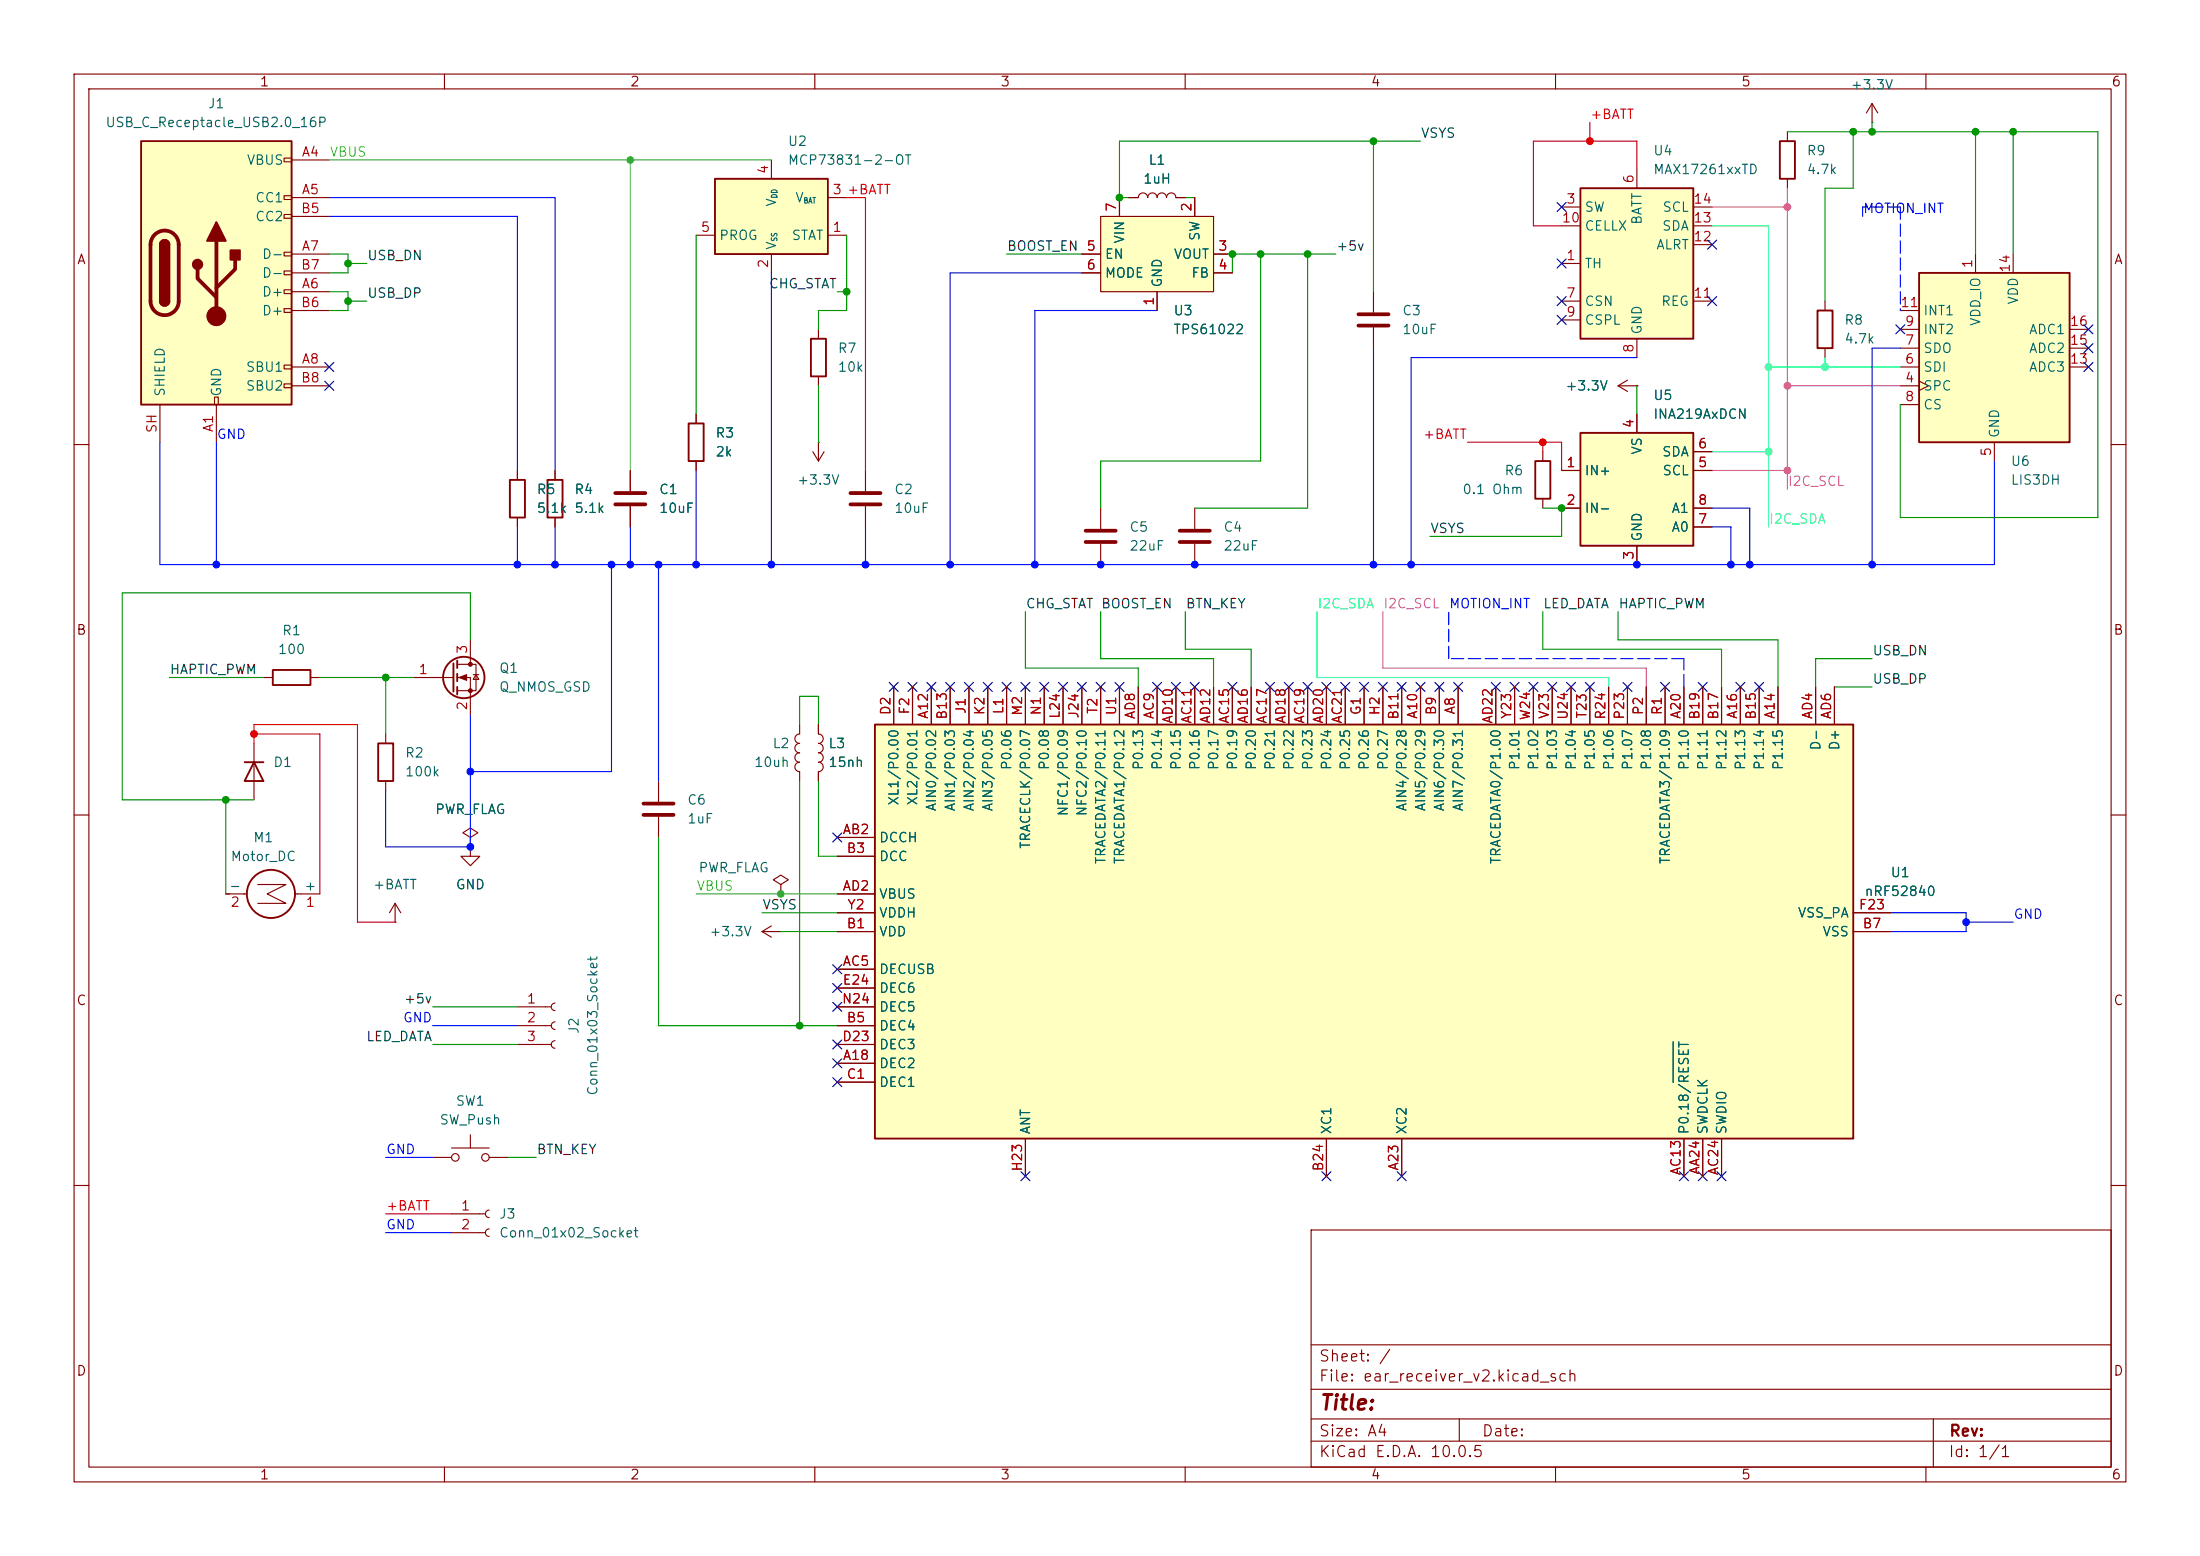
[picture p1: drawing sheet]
<svg xmlns="http://www.w3.org/2000/svg" width="297mm" height="210mm" viewBox="0 0 297 210" stroke-linecap="round" stroke-linejoin="round" font-family="sans-serif">
<g fill="none" stroke="#840000" stroke-width=".15">
<path d="M10 10h277v190h-277zM12 12h273v186h-273zM60 10v2M110 10v2M160 10v2M210 10v2M260 10v2M152.4 26.7h1.3a.64 .64 0 0 1 .6-.7 .64 .64 0 0 1 .6 .7 .64 .64 0 0 1 .7-.7 .64 .64 0 0 1 .6 .7 .64 .64 0 0 1 .6-.7 .64 .64 0 0 1 .7 .7 .64 .64 0 0 1 .6-.7 .64 .64 0 0 1 .6 .7h1.3M10 60h2M285 60h2M10 110h2M285 110h2"/>
<path d="M10 160h2M177 166h108v32h-108zM285 160h2M60 198v2M110 198v2M160 198v2M177 194.5h108M177 191.5h108M177 187.5h108M177 181.5h108M197 191.5v3M210 198v2"/>
<path d="M260 198v2M261 191.5v6.5"/>
</g>
<path d="M118.1 97.8h132.1v55.9h-132.1z" fill="#ffffc2"/>
<path d="M245.4 41.9h2v5.1h-2zM36.8 90.4h5.1v2.1h-5.1zM118.1 97.8h132.1v55.9h-132.1z" fill="none" stroke="#840000" stroke-width=".25"/>
<g fill="none" stroke="#840000" stroke-width=".15">
<path d="M246.4 40.6v1.3M246.4 47v1.3M35.6 91.4h1.2M41.9 91.4h1.3M120.6 92.7v5.1M123.2 92.7v5.1M125.7 92.7v5.1M128.3 92.7v5.1M130.8 92.7v5.1M133.3 92.7v5.1M135.9 92.7v5.1M138.4 92.7v5.1"/>
<path d="M141 92.7v5.1M143.5 92.7v5.1M146 92.7v5.1M148.6 92.7v5.1M151.1 92.7v5.1M153.7 92.7v5.1M156.2 92.7v5.1M158.7 92.7v5.1M161.3 92.7v5.1M163.8 92.7v5.1M166.4 92.7v5.1M168.9 92.7v5.1"/>
<path d="M171.4 92.7v5.1M174 92.7v5.1M176.5 92.7v5.1M179.1 92.7v5.1M181.6 92.7v5.1M184.1 92.7v5.1M186.7 92.7v5.1M189.2 92.7v5.1M191.8 92.7v5.1M194.3 92.7v5.1M196.8 92.7v5.1M201.9 92.7v5.1"/>
<path d="M204.5 92.7v5.1M207 92.7v5.1M209.5 92.7v5.1M212.1 92.7v5.1M214.6 92.7v5.1M217.2 92.7v5.1M219.7 92.7v5.1M222.2 92.7v5.1M224.8 92.7v5.1M227.3 92.7v5.1M229.9 92.7v5.1M232.4 92.7v5.1"/>
<path d="M234.9 92.7v5.1M237.5 92.7v5.1M240 92.7v5.1M245.1 92.7v5.1M247.6 92.7v5.1M113 113h5.1M113 115.6h5.1M113 130.8h5.1M113 120.7h5.1M113 125.7h5.1M113 138.4h5.1M113 133.4h5.1"/>
<path d="M113 123.2h5.1M113 135.9h5.1M250.2 125.7h5.1M250.2 123.2h5.1M113 143.5h5.1M113 146.1h5.1M113 141h5.1M138.4 153.7v5.1M179.1 153.7v5.1M189.2 153.7v5.1M227.3 153.7v5.1M229.9 153.7v5.1"/>
<path d="M232.4 153.7v5.1M61 163.8h4.5M61 166.4h4.5M66 163.3a.51 .51 0 0 0-.5 .5 .51 .51 0 0 0 .5 .5M66 165.9a.51 .51 0 0 0-.5 .5 .51 .51 0 0 0 .5 .5"/>
</g>
<path d="M225.9 140.6v5.5" fill="none" stroke="#006464" stroke-width=".15"/>
<path d="M213.4 25.4h15.2v20.3h-15.2z" fill="#ffffc2"/>
<path d="M213.4 25.4h15.2v20.3h-15.2zM51.1 100.3h2v5.1h-2z" fill="none" stroke="#840000" stroke-width=".25"/>
<g fill="none" stroke="#840000" stroke-width=".15">
<path d="M210.8 35.6h2.6M210.8 27.9h2.6M210.8 30.5h2.6M221 22.9v2.5M228.6 27.9h2.5M228.6 30.5h2.5M228.6 33h2.5M210.8 40.6h2.6M210.8 43.2h2.6M218.4 52.1l1.3 .7M218.4 52.1h2.6M219.7 51.3l-1.3 .8"/>
<path d="M221 52.1h.1M221 45.7v2.6M228.6 40.6h2.5M52.1 99.1v1.2M52.1 105.4v1.3"/>
</g>
<path d="M213.4 58.4h15.2v15.3h-15.2z" fill="#ffffc2"/>
<path d="M213.4 58.4h15.2v15.3h-15.2zM73.9 64.8h2v5.1h-2z" fill="none" stroke="#840000" stroke-width=".25"/>
<path d="M221 55.9v2.5M74.9 63.5v1.3M74.9 69.9v1.2M210.8 63.5h2.6M210.8 68.6h2.6M221 73.7v2.5M228.6 63.5h2.5M228.6 68.6h2.5M228.6 61h2.5M228.6 71.1h2.5" fill="none" stroke="#840000" stroke-width=".15"/>
<path d="M19 19.1h20.4v35.5h-20.4z" fill="#ffffc2"/>
<g fill="none" stroke="#840000" stroke-width=".15">
<path d="M38.4 21.3h1v.5h-1zM38.4 26.4h1v.5h-1zM38.4 29h1v.5h-1zM38.4 34h1v.5h-1zM38.4 36.6h1v.5h-1zM38.4 39.1h1v.5h-1zM39.4 21.6h5M39.4 26.7h5M39.4 39.4h5M39.4 34.3h5M39.4 29.2h5M39.4 36.8h5"/>
<path d="M21.6 54.6v5.1M29 53.6h.5v1h-.5zM29.2 54.6v5.1M38.4 41.7h1v.5h-1zM38.4 49.3h1v.5h-1zM38.4 51.8h1v.5h-1zM39.4 49.5h5M39.4 41.9h5M39.4 52.1h5M69.8 63.5v1.3M69.8 69.9v1.2M116.8 63.5v2.8"/>
<path d="M116.8 68.3v2.8M148.6 68.6v2.8M148.6 73.4v2.8M63.5 113l1-.6-1-.6-1 .6 1 .6v1.3M63.5 114.3h.1M88.9 105.4v2.8M88.9 110.2v2.8M105.4 119.4l1-.7-1-.6-1 .6 1 .7v1.3M69.8 135.9h4.6M69.8 138.4h4.6M74.9 135.4a.51 .51 0 0 0-.5 .5 .51 .51 0 0 0 .5 .5M74.9 137.9a.51 .51 0 0 0-.5 .5 .51 .51 0 0 0 .5 .5"/>
<path d="M105.4 120.7h.1M58.4 156.2h2.6M61 154.9h5M63.5 153.2v1.7M66 156.2h2.6M69.8 141h4.6M74.9 140.5a.51 .51 0 0 0-.5 .5 .51 .51 0 0 0 .5 .5"/>
<circle cx="61.5" cy="156.2" r=".51"/>
<circle cx="65.5" cy="156.2" r=".51"/>
</g>
<path d="M19 19.1h20.4v35.5h-20.4zM21.6 33a.64 .64 0 0 1 .6-.6 .64 .64 0 0 1 .7 .6M21.6 40.6a.64 .64 0 0 0 .6 .7 .64 .64 0 0 0 .7-.7M68.8 64.8h2.1v5.1h-2.1z" fill="none" stroke="#840000" stroke-width=".25"/>
<path d="M20.9 31.7a1.9 1.9 0 0 1 2-.4 1.9 1.9 0 0 1 1.2 1.7v7.6a1.91 1.91 0 0 1-1.9 1.9 1.91 1.91 0 0 1-1.9-1.9v-7.6a1.9 1.9 0 0 1 .6-1.3zM26.7 36.3v1.3l2.5 2.5M29.2 32.5v10.2M31.7 35.1v1.2l-2.5 2.6M114.8 68.1h4.1M114.8 66.5h4.1M146.6 71.6h4M146.6 73.2h4M86.9 108.5h4M86.9 110h4" fill="none" stroke="#840000" stroke-width=".51"/>
<g fill="#840000" stroke="#840000" stroke-width=".25">
<path d="M21.6 33h1.3v7.6h-1.3z"/>
<path d="M21.8 32.6a.64 .64 0 0 1 .7-.2 .64 .64 0 0 1 .4 .6h-1.3z"/>
<path d="M21.6 40.6h1.3a.64 .64 0 0 1-.7 .7 .64 .64 0 0 1-.6-.7z"/>
<path d="M29.2 30l1.3 2.5h-2.6z"/>
<path d="M31.1 33.8h1.3v1.3h-1.3z"/>
<circle cx="26.7" cy="35.7" r=".63"/>
</g>
<circle cx="29.2" cy="42.7" r="1.27" fill="#840000" stroke="#840000" stroke-width=".15"/>
<path d="M96.5 24.1h15.3v10.2h-15.3z" fill="#ffffc2"/>
<g fill="none" stroke="#840000" stroke-width=".25">
<path d="M240.3 19.1h2v5h-2zM96.5 24.1h15.3v10.2h-15.3zM93 57.2h2v5h-2zM109.5 45.7h2v5.1h-2zM61.2 89.5v3.8M61.7 89.2v1M61.7 90.9v1M61.7 92.7v1M33 102.9h2.6M34.3 102.9l1.3 2.5h-2.6z"/>
<circle cx="62.6" cy="91.4" r="2.79"/>
<circle cx="36.6" cy="120.6" r="3.3"/>
</g>
<g fill="none" stroke="#840000" stroke-width=".15">
<path d="M241.3 17.8v1.3M94 31.8h2.5M104.1 21.6v2.5M104.1 34.3v2.5M111.8 31.8h2.5M111.8 26.7h2.5M241.3 24.1v1.3M94 55.9v1.3M110.5 44.5v1.2M110.5 50.8v1.3M85.1 63.5v2.8M85.1 68.3v2.8"/>
<path d="M94 62.2v1.3M55.9 91.4h5.3M61.7 89.7h2.6v3.5h-2.6M61.7 91.4h1.8v5.1M63.5 86.4v3.3M63.9 91.1h.7M64.3 91.1l.3 .6h-.7zM107.9 97.8v1.3a.64 .64 0 0 0-.6 .6 .64 .64 0 0 0 .6 .6 .64 .64 0 0 0-.6 .7 .64 .64 0 0 0 .6 .6M110.5 97.8v1.3a.64 .64 0 0 1 .6 .6 .64 .64 0 0 1-.6 .6 .64 .64 0 0 1 .6 .7 .64 .64 0 0 1-.6 .6M34.3 100.3v7.7M34.8 119.4h3.8l-2.5 1.3 2.5 1.2h-3.8M63.5 114.3v1.3h1.3l-1.3 1.2-1.3-1.2h1.3"/>
<path d="M63.5 114.3h.1M107.9 101.6a.64 .64 0 0 0-.6 .6 .64 .64 0 0 0 .6 .7 .64 .64 0 0 0-.6 .6 .64 .64 0 0 0 .6 .6v1.3M110.5 101.6a.64 .64 0 0 1 .6 .6 .64 .64 0 0 1-.6 .7 .64 .64 0 0 1 .6 .6 .64 .64 0 0 1-.6 .6v1.3M30.5 120.7h2.8M39.8 120.7h3.4M53.3 124.5h.1M53.3 121.9l-.7 1.3M53.3 121.9l.8 1.3M53.3 121.9v2.6M102.9 125.7l1.2 .8M102.9 125.7h2.5M104.1 125l-1.2 .7"/>
<path d="M105.4 125.7h.1"/>
</g>
<path d="M83.1 68.1h4M83.1 66.5h4" fill="none" stroke="#840000" stroke-width=".51"/>
<g fill="#840000" stroke="#840000" stroke-width=".15">
<path d="M62 91.4l1-.3v.7z"/>
<circle cx="63.5" cy="89.7" r=".25"/>
<circle cx="63.5" cy="93.2" r=".25"/>
</g>
<path d="M148.6 29.2h15.2v10.2h-15.2z" fill="#ffffc2"/>
<path d="M146 34.3h2.6M146 36.8h2.6M148.6 29.2h15.2v10.2h-15.2zM151.1 26.7v2.5M156.2 39.4v2.5M161.3 26.7v2.5M163.8 34.3h2.6M163.8 36.8h2.6M185.4 39.4v2.8M185.4 44.2v2.8M208.3 61v1.2M208.3 67.3v1.3" fill="none" stroke="#840000" stroke-width=".15"/>
<path d="M207.3 62.2h2v5.1h-2z" fill="none" stroke="#840000" stroke-width=".25"/>
<path d="M183.4 42.4h4.1M183.4 43.9h4.1" fill="none" stroke="#840000" stroke-width=".51"/>
<path d="M259.1 36.8h20.3v22.9h-20.3z" fill="#ffffc2"/>
<path d="M259.1 36.8h20.3v22.9h-20.3z" fill="none" stroke="#840000" stroke-width=".25"/>
<g fill="none" stroke="#840000" stroke-width=".15">
<path d="M252.7 16.5h.1M252.7 14l-.7 1.2M252.7 14l.8 1.2M252.7 14v2.5M146 34.3h2.6M146 36.8h2.6M151.1 26.7v2.5M152.4 26.7h1.3M156.2 39.4v2.5M158.7 26.7h1.3M161.3 26.7v2.5M163.8 34.3h2.6"/>
<path d="M163.8 36.8h2.6M266.7 34.3v2.5M271.8 34.3v2.5M94 55.9v1.3M110.5 59.7h.1M110.5 59.7v2.5M221 52.1h.1M221 55.9v2.5M256.5 52.1h2.6M256.5 49.5h2.6M256.5 47h2.6M256.5 54.6h2.6"/>
<path d="M256.5 44.5h2.6M256.5 41.9h2.6M259.1 51.4l1.2 .7-1.2 .6M269.2 59.7v2.5M279.4 49.5h2.5M279.4 47h2.5M279.4 44.5h2.5M69.8 63.5v1.3M69.8 69.9v1.2M74.9 63.5v1.3M74.9 69.9v1.2M85.1 63.5v2.8"/>
<path d="M85.1 68.3v2.8M94 62.2v1.3M109.7 61l.8 1.2M111.3 61l-.8 1.2M161.3 68.6v2.8M161.3 73.4v2.8M210.8 63.5h2.6M210.8 68.6h2.6M221 73.7v2.5M228.6 63.5h2.5M228.6 68.6h2.5M228.6 61h2.5"/>
<path d="M228.6 71.1h2.5M110.5 97.8v1.3M120.6 92.7v5.1M123.2 92.7v5.1M125.7 92.7v5.1M128.3 92.7v5.1M130.8 92.7v5.1M133.3 92.7v5.1M135.9 92.7v5.1M138.4 92.7v5.1M141 92.7v5.1M143.5 92.7v5.1"/>
<path d="M146 92.7v5.1M148.6 92.7v5.1M151.1 92.7v5.1M153.7 92.7v5.1M156.2 92.7v5.1M158.7 92.7v5.1M161.3 92.7v5.1M163.8 92.7v5.1M166.4 92.7v5.1M168.9 92.7v5.1M171.4 92.7v5.1M174 92.7v5.1"/>
<path d="M176.5 92.7v5.1M179.1 92.7v5.1M181.6 92.7v5.1M184.1 92.7v5.1M186.7 92.7v5.1M189.2 92.7v5.1M191.8 92.7v5.1M194.3 92.7v5.1M196.8 92.7v5.1M201.9 92.7v5.1M204.5 92.7v5.1M207 92.7v5.1"/>
<path d="M209.5 92.7v5.1M212.1 92.7v5.1M214.6 92.7v5.1M217.2 92.7v5.1M219.7 92.7v5.1M222.2 92.7v5.1M224.8 92.7v5.1M227.3 92.7v5.1M229.9 92.7v5.1M232.4 92.7v5.1M234.9 92.7v5.1M237.5 92.7v5.1"/>
<path d="M240 92.7v5.1M245.1 92.7v5.1M247.6 92.7v5.1M63.5 114.3h.1M110.5 104.1v1.3M113 113h5.1M113 115.6h5.1M113 130.8h5.1M113 120.7h5.1M113 125.7h5.1M113 138.4h5.1M113 133.4h5.1"/>
<path d="M113 123.2h5.1M113 135.9h5.1M250.2 125.7h5.1M250.2 123.2h5.1M113 143.5h5.1M113 146.1h5.1M113 141h5.1M138.4 153.7v5.1M179.1 153.7v5.1M189.2 153.7v5.1M227.3 153.7v5.1M229.9 153.7v5.1"/>
<path d="M232.4 153.7v5.1"/>
</g>
<path d="M159.3 71.6h4M159.3 73.2h4" fill="none" stroke="#840000" stroke-width=".51"/>
<g fill="none" stroke="#009600" stroke-width=".15">
<path d="M185.4 19.1v20.3M191.8 19.1h-40.7v7.6h1.3M241.3 17.8h41.9v52.1h-26.7v-15.3M250.2 17.8v7.6h-3.8v15.2M252.7 16.5v1.3M266.7 17.8v16.5M271.8 17.8v16.5M44.4 39.4h2.6v2.5h-2.6M44.4 34.3h2.6v2.5h-2.6M47 35.6h2.5M94 31.8v24.1M113 39.4h1.3"/>
<path d="M114.3 31.8v10.1h-3.8v2.6M135.9 34.3h10.1M160 26.7h1.3M170.2 34.3v27.9h-21.6v6.4M176.5 34.3v34.3h-15.2M180.3 34.3h-13.9v2.5M47 40.6h2.5M110.5 52.1v7.6M221 52.1v3.8M208.3 68.6h2.5v3.8h-17.8M22.9 91.4h12.7M43.2 91.4h12.7"/>
<path d="M52.1 91.4v7.7M63.5 86.4v-6.4h-47v28h17.8M107.9 97.8v-3.8h2.6v3.8M138.4 82.6v7.6h15.3v2.5M148.6 82.6v6.3h15.2v3.8M160 82.6v5h8.9v5.1M208.3 82.6v5h24.1v5.1M218.4 82.6v3.8h21.6v6.3M247.6 92.7h5.1M252.7 88.9h-7.6v3.8M30.5 108v12.7M88.9 113v25.4h24.1"/>
<path d="M107.9 105.4v33M110.5 105.4v10.2h2.5M58.4 135.9h11.4M102.9 123.2h10.1M105.4 125.7h7.6M58.4 141h11.4M68.6 156.2h3.8"/>
</g>
<path d="M44.4 29.2h25.4v34.3M44.4 26.7h30.5v36.8" fill="none" stroke="#0007ff" stroke-width=".15"/>
<path d="M44.4 21.6h59.7M85.1 21.6v41.9M94 120.7h19" fill="none" stroke="#6f0" stroke-width=".15"/>
<g fill="none" stroke="#01f" stroke-width=".15">
<path d="M104.1 36.8v39.4M146 36.8h-17.7v39.4M21.6 59.7v16.5h247.6v-14M29.2 59.7v16.5M156.2 41.9h-16.5v34.3M185.4 47v29.2M221 48.3h-30.5v27.9M256.5 47h-3.8v29.2M69.8 71.1v5.1M74.9 71.1v5.1M82.5 76.2v27.9h-19M85.1 71.1v5.1"/>
<path d="M88.9 76.2v29.2M94 63.5v12.7M116.8 71.1v5.1M231.1 68.6h5.1v7.6M231.1 71.1h2.6v5.1M52.1 106.7v7.6h11.4M58.4 138.4h11.4M255.3 123.2h10.1v2.5h-10.1M265.4 124.5h6.4M52.1 156.2h6.3M52.1 166.4h8.9"/>
</g>
<path d="M214.6 16.5v2.6M114.3 26.7h2.5v36.8M221 22.9v-3.8h-14v11.4h3.8M198.1 59.7h12.7v3.8M208.3 59.7v1.3M34.3 99.1h8.9v21.6M34.3 100.3v-2.5h14v26.7h5M52.1 163.8h8.9" fill="none" stroke="#ff0300" stroke-width=".15"/>
<path d="M63.5 96.5v17.8" fill="none" stroke="#0029ff" stroke-width=".15"/>
<path d="M231.1 30.5h7.7v40.6M238.8 49.5h17.7M246.4 48.3v1.2M231.1 61h7.7M177.8 82.6v8.8h39.4v1.3" fill="none" stroke="#00ffd8" stroke-width=".15"/>
<path d="M231.1 27.9h10.2M241.3 25.4v40.6M241.3 52.1h15.2M231.1 63.5h10.2M186.7 82.6v7.6h35.5v2.5" fill="none" stroke="#ed00ff" stroke-width=".15"/>
<path d="M251.5 29.2v-1.3M256.5 27.9v14M256.5 27.9h-5M195.6 88.9v-6.3M227.3 88.9h-31.7M227.3 92.7v-3.8" fill="none" stroke="#0004ff" stroke-width=".15" stroke-dasharray="1.7 .6"/>
<g fill="none" stroke="#000084" stroke-width=".15">
<path d="M210.2 27.3l1.2 1.2M210.2 35l1.2 1.2M211.4 27.3l-1.2 1.2M211.4 35l-1.2 1.2M230.5 32.4l1.2 1.2M231.7 32.4l-1.2 1.2M43.8 51.5l1.3 1.2M43.8 48.9l1.3 1.2M45.1 51.5l-1.3 1.2M45.1 48.9l-1.3 1.2M210.2 40l1.2 1.2M210.2 42.6l1.2 1.2"/>
<path d="M211.4 40l-1.2 1.2M211.4 42.6l-1.2 1.2M230.5 40l1.2 1.2M231.7 40l-1.2 1.2M255.9 43.8l1.2 1.3M257.1 43.8l-1.2 1.3M281.3 48.9l1.2 1.2M281.3 46.4l1.2 1.2M281.3 43.8l1.2 1.3M282.5 48.9l-1.2 1.2M282.5 46.4l-1.2 1.2M282.5 43.8l-1.2 1.3"/>
<path d="M120 92.1l1.3 1.2M121.3 92.1l-1.3 1.2M122.6 92.1l1.2 1.2M123.8 92.1l-1.2 1.2M125.1 92.1l1.2 1.2M126.3 92.1l-1.2 1.2M127.7 92.1l1.2 1.2M128.9 92.1l-1.2 1.2M130.2 92.1l1.2 1.2M131.4 92.1l-1.2 1.2M132.7 92.1l1.3 1.2M134 92.1l-1.3 1.2"/>
<path d="M135.3 92.1l1.2 1.2M136.5 92.1l-1.2 1.2M137.8 92.1l1.2 1.2M139 92.1l-1.2 1.2M140.4 92.1l1.2 1.2M141.6 92.1l-1.2 1.2M142.9 92.1l1.2 1.2M144.1 92.1l-1.2 1.2M145.4 92.1l1.3 1.2M146.7 92.1l-1.3 1.2M148 92.1l1.2 1.2M149.2 92.1l-1.2 1.2"/>
<path d="M150.5 92.1l1.2 1.2M151.7 92.1l-1.2 1.2M155.6 92.1l1.2 1.2M156.8 92.1l-1.2 1.2M158.1 92.1l1.3 1.2M159.4 92.1l-1.3 1.2M160.7 92.1l1.2 1.2M161.9 92.1l-1.2 1.2M165.8 92.1l1.2 1.2M167 92.1l-1.2 1.2M170.8 92.1l1.3 1.2M172.1 92.1l-1.3 1.2"/>
<path d="M173.4 92.1l1.2 1.2M174.6 92.1l-1.2 1.2M175.9 92.1l1.2 1.2M177.1 92.1l-1.2 1.2M178.5 92.1l1.2 1.2M179.7 92.1l-1.2 1.2M181 92.1l1.2 1.2M182.2 92.1l-1.2 1.2M183.5 92.1l1.3 1.2M184.8 92.1l-1.3 1.2M186.1 92.1l1.2 1.2M187.3 92.1l-1.2 1.2"/>
<path d="M188.6 92.1l1.2 1.2M189.8 92.1l-1.2 1.2M191.2 92.1l1.2 1.2M192.4 92.1l-1.2 1.2M193.7 92.1l1.2 1.2M194.9 92.1l-1.2 1.2M196.2 92.1l1.3 1.2M197.5 92.1l-1.3 1.2M201.3 92.1l1.2 1.2M202.5 92.1l-1.2 1.2M203.9 92.1l1.2 1.2M205.1 92.1l-1.2 1.2"/>
<path d="M206.4 92.1l1.2 1.2M207.6 92.1l-1.2 1.2M208.9 92.1l1.3 1.2M210.2 92.1l-1.3 1.2M211.5 92.1l1.2 1.2M212.7 92.1l-1.2 1.2M214 92.1l1.2 1.2M215.2 92.1l-1.2 1.2M219.1 92.1l1.2 1.2M220.3 92.1l-1.2 1.2M224.2 92.1l1.2 1.2M225.4 92.1l-1.2 1.2"/>
<path d="M229.3 92.1l1.2 1.2M230.5 92.1l-1.2 1.2M234.3 92.1l1.3 1.2M235.6 92.1l-1.3 1.2M236.9 92.1l1.2 1.2M238.1 92.1l-1.2 1.2M112.4 112.4l1.2 1.2M113.6 112.4l-1.2 1.2M112.4 130.2l1.2 1.2M112.4 132.7l1.2 1.3M112.4 135.3l1.2 1.2M113.6 135.3l-1.2 1.2"/>
<path d="M113.6 130.2l-1.2 1.2M113.6 132.7l-1.2 1.3M112.4 142.9l1.2 1.2M112.4 140.4l1.2 1.2M112.4 145.4l1.2 1.3M113.6 142.9l-1.2 1.2M113.6 140.4l-1.2 1.2M113.6 145.4l-1.2 1.3M137.8 158.1l1.2 1.3M139 158.1l-1.2 1.3M178.5 158.1l1.2 1.3M179.7 158.1l-1.2 1.3"/>
<path d="M188.6 158.1l1.2 1.3M189.8 158.1l-1.2 1.3M226.7 158.1l1.2 1.3M227.9 158.1l-1.2 1.3M229.3 158.1l1.2 1.3M230.5 158.1l-1.2 1.3M231.8 158.1l1.2 1.3M233 158.1l-1.2 1.3"/>
</g>
<path d="M225.9 140.6v5.5" fill="none" stroke="#006464" stroke-width=".15"/>
<g fill="#01f" stroke="#01f" stroke-width=".14">
<circle cx="82.5" cy="76.2" r=".46"/>
<circle cx="94" cy="76.2" r=".46"/>
<circle cx="85.1" cy="76.2" r=".46"/>
<circle cx="88.9" cy="76.2" r=".46"/>
<circle cx="69.8" cy="76.2" r=".46"/>
<circle cx="74.9" cy="76.2" r=".46"/>
<circle cx="29.2" cy="76.2" r=".46"/>
<circle cx="63.5" cy="114.3" r=".46"/>
<circle cx="63.5" cy="104.1" r=".46"/>
<circle cx="161.3" cy="76.2" r=".46"/>
<circle cx="148.6" cy="76.2" r=".46"/>
<circle cx="139.7" cy="76.2" r=".46"/>
<circle cx="116.8" cy="76.2" r=".46"/>
<circle cx="128.3" cy="76.2" r=".46"/>
<circle cx="104.1" cy="76.2" r=".46"/>
<circle cx="221" cy="76.2" r=".46"/>
<circle cx="233.7" cy="76.2" r=".46"/>
<circle cx="236.2" cy="76.2" r=".46"/>
<circle cx="265.4" cy="124.5" r=".46"/>
<circle cx="252.7" cy="76.2" r=".46"/>
<circle cx="190.5" cy="76.2" r=".46"/>
<circle cx="185.4" cy="76.2" r=".46"/>
</g>
<g fill="#6f0" stroke="#6f0" stroke-width=".14">
<circle cx="85.1" cy="21.6" r=".46"/>
<circle cx="105.4" cy="120.7" r=".46"/>
</g>
<g fill="#009600" stroke="#009600" stroke-width=".14">
<circle cx="47" cy="35.6" r=".46"/>
<circle cx="47" cy="40.6" r=".46"/>
<circle cx="107.9" cy="138.4" r=".46"/>
<circle cx="30.5" cy="108" r=".46"/>
<circle cx="52.1" cy="91.4" r=".46"/>
<circle cx="114.3" cy="39.4" r=".46"/>
<circle cx="166.4" cy="34.3" r=".46"/>
<circle cx="151.1" cy="26.7" r=".46"/>
<circle cx="170.2" cy="34.3" r=".46"/>
<circle cx="176.5" cy="34.3" r=".46"/>
<circle cx="210.8" cy="68.6" r=".46"/>
<circle cx="185.4" cy="19.1" r=".46"/>
<circle cx="266.7" cy="17.8" r=".46"/>
<circle cx="250.2" cy="17.8" r=".46"/>
<circle cx="252.7" cy="17.8" r=".46"/>
<circle cx="271.8" cy="17.8" r=".46"/>
</g>
<g fill="#ff0300" stroke="#ff0300" stroke-width=".14">
<circle cx="34.3" cy="99.1" r=".46"/>
<circle cx="208.3" cy="59.7" r=".46"/>
<circle cx="214.6" cy="19.1" r=".46"/>
</g>
<g fill="#00ffd8" stroke="#00ffd8" stroke-width=".14">
<circle cx="238.8" cy="49.5" r=".46"/>
<circle cx="238.8" cy="61" r=".46"/>
<circle cx="246.4" cy="49.5" r=".46"/>
</g>
<g fill="#ed00ff" stroke="#ed00ff" stroke-width=".14">
<circle cx="241.3" cy="52.1" r=".46"/>
<circle cx="241.3" cy="63.5" r=".46"/>
<circle cx="241.3" cy="27.9" r=".46"/>
</g>
<text font-size="2" fill="#840000" x="178" y="190.8">Title:</text>
<g font-size="1.5" fill="#840000">
<text x="178" y="184.1">Sheet: /</text>
<text x="178" y="186.8">File: ear_receiver_v2.kicad_sch</text>
<text x="178" y="197">KiCad E.D.A. 10.0.5</text>
<text x="178" y="194.2">Size: A4</text>
<text x="200" y="194.2">Date:</text>
<text x="263" y="197">Id: 1/1</text>
<text x="263" y="194.2">Rev:</text>
</g>
<g font-size="1.3" fill="#840000">
<text x="35" y="12">1</text>
<text x="85" y="12">2</text>
<text x="135" y="12">3</text>
<text x="185" y="12">4</text>
<text x="235" y="12">5</text>
<text x="285" y="12">6</text>
<text x="10.3" y="36">A</text>
<text x="285.3" y="36">A</text>
<text x="10.2" y="86">B</text>
<text x="285.2" y="86">B</text>
<text x="10.2" y="136">C</text>
<text x="285.2" y="136">C</text>
<text x="10.2" y="186">D</text>
<text x="285.2" y="186">D</text>
<text x="35" y="200">1</text>
<text x="85" y="200">2</text>
<text x="135" y="200">3</text>
<text x="185" y="200">4</text>
<text x="235" y="200">5</text>
<text x="285" y="200">6</text>
</g>
<g font-size="1.3" fill="#006464">
<text x="14.1" y="17.5">USB_C_Receptacle_USB2.0_16P</text>
<text x="28" y="14.9">J1</text>
<text x="249.8" y="12.4">+3.3V</text>
<text x="33.2" y="22.6">VBUS</text>
<text x="106.3" y="20">U2</text>
<text x="106.3" y="22.6">MCP73831-2-OT</text>
<text x="155" y="22.6">L1</text>
<text x="223.1" y="21.3">U4</text>
<text x="223.1" y="23.8">MAX17261xxTD</text>
<text x="243.8" y="21.3">R9</text>
<text x="243.8" y="23.8">4.7k</text>
<text x="34.4" y="27.6">CC1</text>
<text x="105.1" y="28" transform="rotate(-90 105.1 28)">V</text>
<text x="107.3" y="27.6">V</text>
<text x="154.2" y="25.1">1uH</text>
<text x="213.8" y="28.9">SW</text>
<text x="224.4" y="28.9">SCL</text>
<text x="34.4" y="30.2">CC2</text>
<text x="35.3" y="35.3">D-</text>
<text x="97" y="32.7">PROG</text>
<text x="105.1" y="33.8" transform="rotate(-90 105.1 33.8)">V</text>
<text x="106.8" y="32.7">STAT</text>
<text x="149.1" y="35.3">EN</text>
<text x="152.1" y="33" transform="rotate(-90 152.1 33)">VIN</text>
<text x="158.4" y="35.3">VOUT</text>
<text x="162.3" y="32.6" transform="rotate(-90 162.3 32.6)">SW</text>
<text x="213.8" y="31.4">CELLX</text>
<text x="221.9" y="30.4" transform="rotate(-90 221.9 30.4)">BATT</text>
<text x="223.5" y="34">ALRT</text>
<text x="224.3" y="31.4">SDA</text>
<text x="35.3" y="40.3">D+</text>
<text x="35.3" y="37.8">D-</text>
<text x="149.1" y="37.8">MODE</text>
<text x="157.2" y="38.9" transform="rotate(-90 157.2 38.9)">GND</text>
<text x="160.7" y="37.8">FB</text>
<text x="213.8" y="36.5">TH</text>
<text x="213.8" y="41.6">CSN</text>
<text x="224.2" y="41.6">REG</text>
<text x="272.7" y="41.2" transform="rotate(-90 272.7 41.2)">VDD</text>
<text x="35.3" y="42.9">D+</text>
<text x="113" y="48">R7</text>
<text x="158.3" y="42.9">U3</text>
<text x="158.3" y="45.4">TPS61022</text>
<text x="189.2" y="42.9">C3</text>
<text x="189.2" y="45.4">10uF</text>
<text x="213.8" y="44.1">CSPL</text>
<text x="221.9" y="45.2" transform="rotate(-90 221.9 45.2)">GND</text>
<text x="248.9" y="44.1">R8</text>
<text x="248.9" y="46.7">4.7k</text>
<text x="259.6" y="48">SDO</text>
<text x="259.6" y="45.4">INT2</text>
<text x="259.6" y="42.9">INT1</text>
<text x="267.7" y="44.1" transform="rotate(-90 267.7 44.1)">VDD_IO</text>
<text x="273.8" y="48">ADC2</text>
<text x="273.8" y="45.4">ADC1</text>
<text x="22.6" y="53.6" transform="rotate(-90 22.6 53.6)">SHIELD</text>
<text x="30.2" y="53.6" transform="rotate(-90 30.2 53.6)">GND</text>
<text x="33.1" y="50.5">SBU1</text>
<text x="33.1" y="53">SBU2</text>
<text x="113" y="50.5">10k</text>
<text x="211.2" y="53">+3.3V</text>
<text x="259.6" y="53">SPC</text>
<text x="259.6" y="50.5">SDI</text>
<text x="273.8" y="50.5">ADC3</text>
<text x="96.5" y="59.4">R3</text>
<text x="223.1" y="54.3">U5</text>
<text x="223.1" y="56.8">INA219AxDCN</text>
<text x="259.6" y="55.6">CS</text>
<text x="270.2" y="59.2" transform="rotate(-90 270.2 59.2)">GND</text>
<text x="96.5" y="61.9">2k</text>
<text x="107.5" y="65.7">+3.3V</text>
<text x="203" y="64.5">R6</text>
<text x="213.8" y="64.5">IN+</text>
<text x="221.9" y="61.5" transform="rotate(-90 221.9 61.5)">VS</text>
<text x="224.3" y="61.9">SDA</text>
<text x="224.4" y="64.5">SCL</text>
<text x="271.4" y="63.2">U6</text>
<text x="271.4" y="65.7">LIS3DH</text>
<text x="72.4" y="67">R5</text>
<text x="72.4" y="69.5">5.1k 5.1k</text>
<text x="77.5" y="67">R4</text>
<text x="88.9" y="67">C1</text>
<text x="88.9" y="69.5">10uF</text>
<text x="120.6" y="67">C2</text>
<text x="120.6" y="69.5">10uF</text>
<text x="197.3" y="67">0.1 Ohm</text>
<text x="213.8" y="69.5">IN-</text>
<text x="225.6" y="69.5">A1</text>
<text x="152.4" y="72.1">C5</text>
<text x="152.4" y="74.6">22uF</text>
<text x="165.1" y="72.1">C4</text>
<text x="165.1" y="74.6">22uF</text>
<text x="221.9" y="73.2" transform="rotate(-90 221.9 73.2)">GND</text>
<text x="225.6" y="72.1">A0</text>
<text x="37.4" y="88.6">100</text>
<text x="38" y="86.1">R1</text>
<text x="67.3" y="91.1">Q1</text>
<text x="67.3" y="93.7">Q_NMOS_GSD</text>
<text x="104.2" y="101.3">L2</text>
<text x="111.7" y="101.3">L3</text>
<text x="246.1" y="101.4" transform="rotate(-90 246.1 101.4)">D-</text>
<text x="248.6" y="101.4" transform="rotate(-90 248.6 101.4)">D+</text>
<text x="36.8" y="103.8">D1</text>
<text x="54.6" y="102.6">R2</text>
<text x="54.6" y="105.1">100k</text>
<text x="101.7" y="103.8">10uh</text>
<text x="111.7" y="103.8">15nh</text>
<text x="136.9" y="104" transform="rotate(-90 136.9 104)">P0.06</text>
<text x="141.9" y="104" transform="rotate(-90 141.9 104)">P0.08</text>
<text x="154.6" y="104" transform="rotate(-90 154.6 104)">P0.13</text>
<text x="157.2" y="104" transform="rotate(-90 157.2 104)">P0.14</text>
<text x="159.7" y="104" transform="rotate(-90 159.7 104)">P0.15</text>
<text x="162.3" y="104" transform="rotate(-90 162.3 104)">P0.16</text>
<text x="164.8" y="104" transform="rotate(-90 164.8 104)">P0.17</text>
<text x="167.3" y="104" transform="rotate(-90 167.3 104)">P0.19</text>
<text x="169.9" y="104" transform="rotate(-90 169.9 104)">P0.20</text>
<text x="172.4" y="104" transform="rotate(-90 172.4 104)">P0.21</text>
<text x="175" y="104" transform="rotate(-90 175 104)">P0.22</text>
<text x="177.5" y="104" transform="rotate(-90 177.5 104)">P0.23</text>
<text x="180" y="104" transform="rotate(-90 180 104)">P0.24</text>
<text x="182.6" y="104" transform="rotate(-90 182.6 104)">P0.25</text>
<text x="185.1" y="104" transform="rotate(-90 185.1 104)">P0.26</text>
<text x="187.7" y="104" transform="rotate(-90 187.7 104)">P0.27</text>
<text x="205.4" y="104" transform="rotate(-90 205.4 104)">P1.01</text>
<text x="208" y="104" transform="rotate(-90 208 104)">P1.02</text>
<text x="210.5" y="104" transform="rotate(-90 210.5 104)">P1.03</text>
<text x="213.1" y="104" transform="rotate(-90 213.1 104)">P1.04</text>
<text x="215.6" y="104" transform="rotate(-90 215.6 104)">P1.05</text>
<text x="218.1" y="104" transform="rotate(-90 218.1 104)">P1.06</text>
<text x="220.7" y="104" transform="rotate(-90 220.7 104)">P1.07</text>
<text x="223.2" y="104" transform="rotate(-90 223.2 104)">P1.08</text>
<text x="228.3" y="104" transform="rotate(-90 228.3 104)">P1.10</text>
<text x="230.8" y="104" transform="rotate(-90 230.8 104)">P1.11</text>
<text x="233.4" y="104" transform="rotate(-90 233.4 104)">P1.12</text>
<text x="235.9" y="104" transform="rotate(-90 235.9 104)">P1.13</text>
<text x="238.5" y="104" transform="rotate(-90 238.5 104)">P1.14</text>
<text x="241" y="104" transform="rotate(-90 241 104)">P1.15</text>
<text x="34.1" y="114">M1</text>
<text x="58.7" y="110.2">PWR_FLAG</text>
<text x="92.7" y="108.9">C6</text>
<text x="92.7" y="111.5">1uF</text>
<text x="118.6" y="114">DCCH</text>
<text x="121.6" y="108.8" transform="rotate(-90 121.6 108.8)">XL1/P0.00</text>
<text x="124.2" y="108.8" transform="rotate(-90 124.2 108.8)">XL2/P0.01</text>
<text x="126.7" y="109.6" transform="rotate(-90 126.7 109.6)">AIN0/P0.02</text>
<text x="129.2" y="109.6" transform="rotate(-90 129.2 109.6)">AIN1/P0.03</text>
<text x="131.8" y="109.6" transform="rotate(-90 131.8 109.6)">AIN2/P0.04</text>
<text x="134.3" y="109.6" transform="rotate(-90 134.3 109.6)">AIN3/P0.05</text>
<text x="144.5" y="110.3" transform="rotate(-90 144.5 110.3)">NFC1/P0.09</text>
<text x="147" y="110.3" transform="rotate(-90 147 110.3)">NFC2/P0.10</text>
<text x="190.2" y="109.6" transform="rotate(-90 190.2 109.6)">AIN4/P0.28</text>
<text x="192.7" y="109.6" transform="rotate(-90 192.7 109.6)">AIN5/P0.29</text>
<text x="195.3" y="109.6" transform="rotate(-90 195.3 109.6)">AIN6/P0.30</text>
<text x="197.8" y="109.6" transform="rotate(-90 197.8 109.6)">AIN7/P0.31</text>
<text x="31" y="116.5">Motor_DC</text>
<text x="94.2" y="118.1">PWR_FLAG</text>
<text x="118.6" y="116.5">DCC</text>
<text x="139.4" y="114.7" transform="rotate(-90 139.4 114.7)">TRACECLK/P0.07</text>
<text x="149.6" y="116.7" transform="rotate(-90 149.6 116.7)">TRACEDATA2/P0.11</text>
<text x="152.1" y="116.7" transform="rotate(-90 152.1 116.7)">TRACEDATA1/P0.12</text>
<text x="202.9" y="116.7" transform="rotate(-90 202.9 116.7)">TRACEDATA0/P1.00</text>
<text x="225.8" y="116.7" transform="rotate(-90 225.8 116.7)">TRACEDATA3/P1.09</text>
<text x="255.1" y="118.7">U1</text>
<text x="30.8" y="120.5">-</text>
<text x="41" y="120.5">+</text>
<text x="50.3" y="120.3">+BATT</text>
<text x="61.4" y="120.3">GND</text>
<text x="118.6" y="121.6">VBUS</text>
<text x="118.6" y="124.2">VDDH</text>
<text x="242.6" y="124.2">VSS_PA</text>
<text x="251.6" y="121.2">nRF52840</text>
<text x="95.7" y="126.7">+3.3V</text>
<text x="118.6" y="131.8">DECUSB</text>
<text x="118.6" y="126.7">VDD</text>
<text x="245.9" y="126.7">VSS</text>
<text x="118.6" y="134.3">DEC6</text>
<text x="118.6" y="136.9">DEC5</text>
<text x="78.4" y="139.6" transform="rotate(-90 78.4 139.6)">J2</text>
<text x="118.6" y="139.4">DEC4</text>
<text x="118.6" y="141.9">DEC3</text>
<text x="61.4" y="149.6">SW1</text>
<text x="81" y="148" transform="rotate(-90 81 148)">Conn_01x03_Socket</text>
<text x="118.6" y="144.5">DEC2</text>
<text x="118.6" y="147">DEC1</text>
<text x="59.3" y="152.1">SW_Push</text>
<text x="139.4" y="153.2" transform="rotate(-90 139.4 153.2)">ANT</text>
<text x="180" y="153.2" transform="rotate(-90 180 153.2)">XC1</text>
<text x="190.2" y="153.2" transform="rotate(-90 190.2 153.2)">XC2</text>
<text x="228.3" y="153.2" transform="rotate(-90 228.3 153.2)">P0.18/RESET</text>
<text x="230.8" y="153.2" transform="rotate(-90 230.8 153.2)">SWDCLK</text>
<text x="233.4" y="153.2" transform="rotate(-90 233.4 153.2)">SWDIO</text>
<text x="67.3" y="164.8">J3</text>
<text x="67.3" y="167.3">Conn_01x02_Socket</text>
</g>
<g font-size="1.3" fill="#ff0300">
<text x="214.6" y="16.4">+BATT</text>
<text x="192" y="59.6">+BATT</text>
<text x="52" y="163.7">+BATT</text>
</g>
<g font-size="1.3" fill="#a90000">
<text x="40.6" y="21.5">A4</text>
<text x="104" y="23.6" transform="rotate(-90 104 23.6)">4</text>
<text x="40.5" y="29.1">B5</text>
<text x="40.6" y="26.5">A5</text>
<text x="112.3" y="26.5">3 +BATT</text>
<text x="151" y="28.7" transform="rotate(-90 151 28.7)">7</text>
<text x="161.2" y="28.7" transform="rotate(-90 161.2 28.7)">2</text>
<text x="211.4" y="27.8">3</text>
<text x="220.8" y="24.9" transform="rotate(-90 220.8 24.9)">6</text>
<text x="228.5" y="27.8">14</text>
<text x="40.6" y="34.2">A7</text>
<text x="94.5" y="31.6">5</text>
<text x="112.3" y="31.6">1</text>
<text x="146.6" y="34.2">5</text>
<text x="164.4" y="34.2">3</text>
<text x="210.8" y="30.3">10</text>
<text x="211.4" y="35.4">1</text>
<text x="228.5" y="32.9">12</text>
<text x="228.5" y="30.3">13</text>
<text x="40.5" y="41.8">B6</text>
<text x="40.5" y="36.7">B7</text>
<text x="40.6" y="39.2">A6</text>
<text x="104" y="36.3" transform="rotate(-90 104 36.3)">2</text>
<text x="146.6" y="36.7">6</text>
<text x="156.1" y="41.4" transform="rotate(-90 156.1 41.4)">1</text>
<text x="164.4" y="36.7">4</text>
<text x="211.4" y="40.5">7</text>
<text x="228.5" y="40.5">11</text>
<text x="256.5" y="41.8">11</text>
<text x="266.6" y="36.3" transform="rotate(-90 266.6 36.3)">1</text>
<text x="271.6" y="36.9" transform="rotate(-90 271.6 36.9)">14</text>
<text x="211.4" y="43">9</text>
<text x="220.8" y="47.7" transform="rotate(-90 220.8 47.7)">8</text>
<text x="257.1" y="46.9">7</text>
<text x="257.1" y="44.3">9</text>
<text x="279.3" y="46.9">15</text>
<text x="279.3" y="44.3">16</text>
<text x="40.5" y="51.9">B8</text>
<text x="40.6" y="49.4">A8</text>
<text x="257.1" y="51.9">4</text>
<text x="257.1" y="49.4">6</text>
<text x="279.3" y="49.4">13</text>
<text x="21.5" y="58.5" transform="rotate(-90 21.5 58.5)">SH</text>
<text x="29.1" y="58.4" transform="rotate(-90 29.1 58.4)">A1</text>
<text x="220.8" y="57.9" transform="rotate(-90 220.8 57.9)">4</text>
<text x="257.1" y="54.5">8</text>
<text x="211.4" y="63.4">1</text>
<text x="229.1" y="63.4">5</text>
<text x="229.1" y="60.8">6</text>
<text x="269.1" y="61.7" transform="rotate(-90 269.1 61.7)">5</text>
<text x="211.4" y="68.4">2</text>
<text x="229.1" y="71">7</text>
<text x="229.1" y="68.4">8</text>
<text x="220.8" y="75.7" transform="rotate(-90 220.8 75.7)">3</text>
<text x="63.4" y="88.4" transform="rotate(-90 63.4 88.4)">3</text>
<text x="56.4" y="91.3">1</text>
<text x="63.4" y="96" transform="rotate(-90 63.4 96)">2</text>
<text x="120.5" y="96.6" transform="rotate(-90 120.5 96.6)">D2</text>
<text x="123.1" y="96.5" transform="rotate(-90 123.1 96.5)">F2</text>
<text x="125.6" y="97.1" transform="rotate(-90 125.6 97.1)">A12</text>
<text x="128.1" y="97.2" transform="rotate(-90 128.1 97.2)">B13</text>
<text x="130.7" y="96.5" transform="rotate(-90 130.7 96.5)">J1</text>
<text x="133.2" y="96.6" transform="rotate(-90 133.2 96.6)">K2</text>
<text x="135.8" y="96.5" transform="rotate(-90 135.8 96.5)">L1</text>
<text x="138.3" y="96.7" transform="rotate(-90 138.3 96.7)">M2</text>
<text x="140.8" y="96.6" transform="rotate(-90 140.8 96.6)">N1</text>
<text x="143.4" y="97.1" transform="rotate(-90 143.4 97.1)">L24</text>
<text x="145.9" y="97.1" transform="rotate(-90 145.9 97.1)">J24</text>
<text x="148.5" y="96.5" transform="rotate(-90 148.5 96.5)">T2</text>
<text x="151" y="96.6" transform="rotate(-90 151 96.6)">U1</text>
<text x="153.5" y="97.2" transform="rotate(-90 153.5 97.2)">AD8</text>
<text x="156.1" y="97.2" transform="rotate(-90 156.1 97.2)">AC9</text>
<text x="158.6" y="97.8" transform="rotate(-90 158.6 97.8)">AD10</text>
<text x="161.2" y="97.8" transform="rotate(-90 161.2 97.8)">AC11</text>
<text x="163.7" y="97.8" transform="rotate(-90 163.7 97.8)">AD12</text>
<text x="166.2" y="97.8" transform="rotate(-90 166.2 97.8)">AC15</text>
<text x="168.8" y="97.8" transform="rotate(-90 168.8 97.8)">AD16</text>
<text x="171.3" y="97.8" transform="rotate(-90 171.3 97.8)">AC17</text>
<text x="173.9" y="97.8" transform="rotate(-90 173.9 97.8)">AD18</text>
<text x="176.4" y="97.8" transform="rotate(-90 176.4 97.8)">AC19</text>
<text x="178.9" y="97.8" transform="rotate(-90 178.9 97.8)">AD20</text>
<text x="181.5" y="97.8" transform="rotate(-90 181.5 97.8)">AC21</text>
<text x="184" y="96.6" transform="rotate(-90 184 96.6)">G1</text>
<text x="186.6" y="96.6" transform="rotate(-90 186.6 96.6)">H2</text>
<text x="189.1" y="97.2" transform="rotate(-90 189.1 97.2)">B11</text>
<text x="191.6" y="97.1" transform="rotate(-90 191.6 97.1)">A10</text>
<text x="194.2" y="96.6" transform="rotate(-90 194.2 96.6)">B9</text>
<text x="196.7" y="96.5" transform="rotate(-90 196.7 96.5)">A8</text>
<text x="201.8" y="97.8" transform="rotate(-90 201.8 97.8)">AD22</text>
<text x="204.3" y="97.1" transform="rotate(-90 204.3 97.1)">Y23</text>
<text x="206.9" y="97.3" transform="rotate(-90 206.9 97.3)">W24</text>
<text x="209.4" y="97.1" transform="rotate(-90 209.4 97.1)">V23</text>
<text x="212" y="97.3" transform="rotate(-90 212 97.3)">U24</text>
<text x="214.5" y="97.1" transform="rotate(-90 214.5 97.1)">T23</text>
<text x="217" y="97.2" transform="rotate(-90 217 97.2)">R24</text>
<text x="219.6" y="97.2" transform="rotate(-90 219.6 97.2)">P23</text>
<text x="222.1" y="96.6" transform="rotate(-90 222.1 96.6)">P2</text>
<text x="224.7" y="96.6" transform="rotate(-90 224.7 96.6)">R1</text>
<text x="227.2" y="97.1" transform="rotate(-90 227.2 97.1)">A20</text>
<text x="229.7" y="97.2" transform="rotate(-90 229.7 97.2)">B19</text>
<text x="232.3" y="97.2" transform="rotate(-90 232.3 97.2)">B17</text>
<text x="234.8" y="97.1" transform="rotate(-90 234.8 97.1)">A16</text>
<text x="237.4" y="97.2" transform="rotate(-90 237.4 97.2)">B15</text>
<text x="239.9" y="97.1" transform="rotate(-90 239.9 97.1)">A14</text>
<text x="245" y="97.2" transform="rotate(-90 245 97.2)">AD4</text>
<text x="247.5" y="97.2" transform="rotate(-90 247.5 97.2)">AD6</text>
<text x="113.7" y="112.9">AB2</text>
<text x="114.2" y="115.4">B3</text>
<text x="31" y="122.7">2</text>
<text x="41.2" y="122.7">1</text>
<text x="113.7" y="120.5">AD2</text>
<text x="114.2" y="125.6">B1</text>
<text x="114.3" y="123.1">Y2</text>
<text x="250.8" y="123.1">F23</text>
<text x="251.4" y="125.6">B7</text>
<text x="113.7" y="130.7">AC5</text>
<text x="71" y="135.8">1</text>
<text x="113.6" y="135.8">N24</text>
<text x="113.7" y="133.2">E24</text>
<text x="71" y="138.3">2</text>
<text x="71" y="140.8">3</text>
<text x="113.6" y="140.8">D23</text>
<text x="113.7" y="143.4">A18</text>
<text x="114.2" y="138.3">B5</text>
<text x="114.2" y="145.9">C1</text>
<text x="138.3" y="158.2" transform="rotate(-90 138.3 158.2)">H23</text>
<text x="178.9" y="158.2" transform="rotate(-90 178.9 158.2)">B24</text>
<text x="189.1" y="158.1" transform="rotate(-90 189.1 158.1)">A23</text>
<text x="227.2" y="158.7" transform="rotate(-90 227.2 158.7)">AC13</text>
<text x="229.7" y="158.6" transform="rotate(-90 229.7 158.6)">AA24</text>
<text x="232.3" y="158.7" transform="rotate(-90 232.3 158.7)">AC24</text>
<text x="62.1" y="163.7">1</text>
<text x="62.1" y="166.2">2</text>
</g>
<g font-size="1.3" fill="#6f0">
<text x="44.4" y="21.5">VBUS</text>
<text x="94" y="120.5">VBUS</text>
</g>
<g font-size="1.3" fill="#0f0f0f">
<text x="191.7" y="18.9">VSYS</text>
<text x="49.5" y="35.4">USB_DN</text>
<text x="135.9" y="34.2">BOOST_EN</text>
<text x="180.3" y="34.2">+5v</text>
<text x="49.5" y="40.5">USB_DP</text>
<text x="103.7" y="39.2">CHG_STAT</text>
<text x="193" y="72.3">VSYS</text>
<text x="138.4" y="82.4">CHG_STAT BOOST_EN</text>
<text x="160" y="82.4">BTN_KEY</text>
<text x="208.3" y="82.4">LED_DATA</text>
<text x="218.4" y="82.4">HAPTIC_PWM</text>
<text x="252.7" y="88.8">USB_DN</text>
<text x="22.8" y="91.3">HAPTIC_PWM</text>
<text x="252.7" y="92.6">USB_DP</text>
<text x="102.8" y="123.1">VSYS</text>
<text x="54.4" y="135.8">+5v</text>
<text x="49.4" y="140.8">LED_DATA</text>
<text x="72.4" y="156.1">BTN_KEY</text>
</g>
<g font-size="1.3" fill="#0004ff">
<text x="251.4" y="29.1">MOTION_INT</text>
<text x="195.6" y="82.4">MOTION_INT</text>
</g>
<g font-size="1.3" fill="#01f">
<text x="29.2" y="59.6">GND</text>
<text x="271.8" y="124.3">GND</text>
<text x="54.3" y="138.3">GND</text>
<text x="52" y="156.1">GND</text>
<text x="52" y="166.2">GND</text>
</g>
<g font-size="1.3" fill="#ed00ff">
<text x="241.3" y="65.9">I2C_SCL</text>
<text x="186.7" y="82.4">I2C_SCL</text>
</g>
<g font-size="1.3" fill="#00ffd8">
<text x="238.7" y="71">I2C_SDA</text>
<text x="177.8" y="82.4">I2C_SDA</text>
</g>
<g font-size=".8" fill="#006464">
<text x="105.1" y="26.8" transform="rotate(-90 105.1 26.8)">DD</text>
<text x="108.4" y="27.6">BAT</text>
<text x="105.1" y="32.7" transform="rotate(-90 105.1 32.7)">SS</text>
</g>
</svg>
